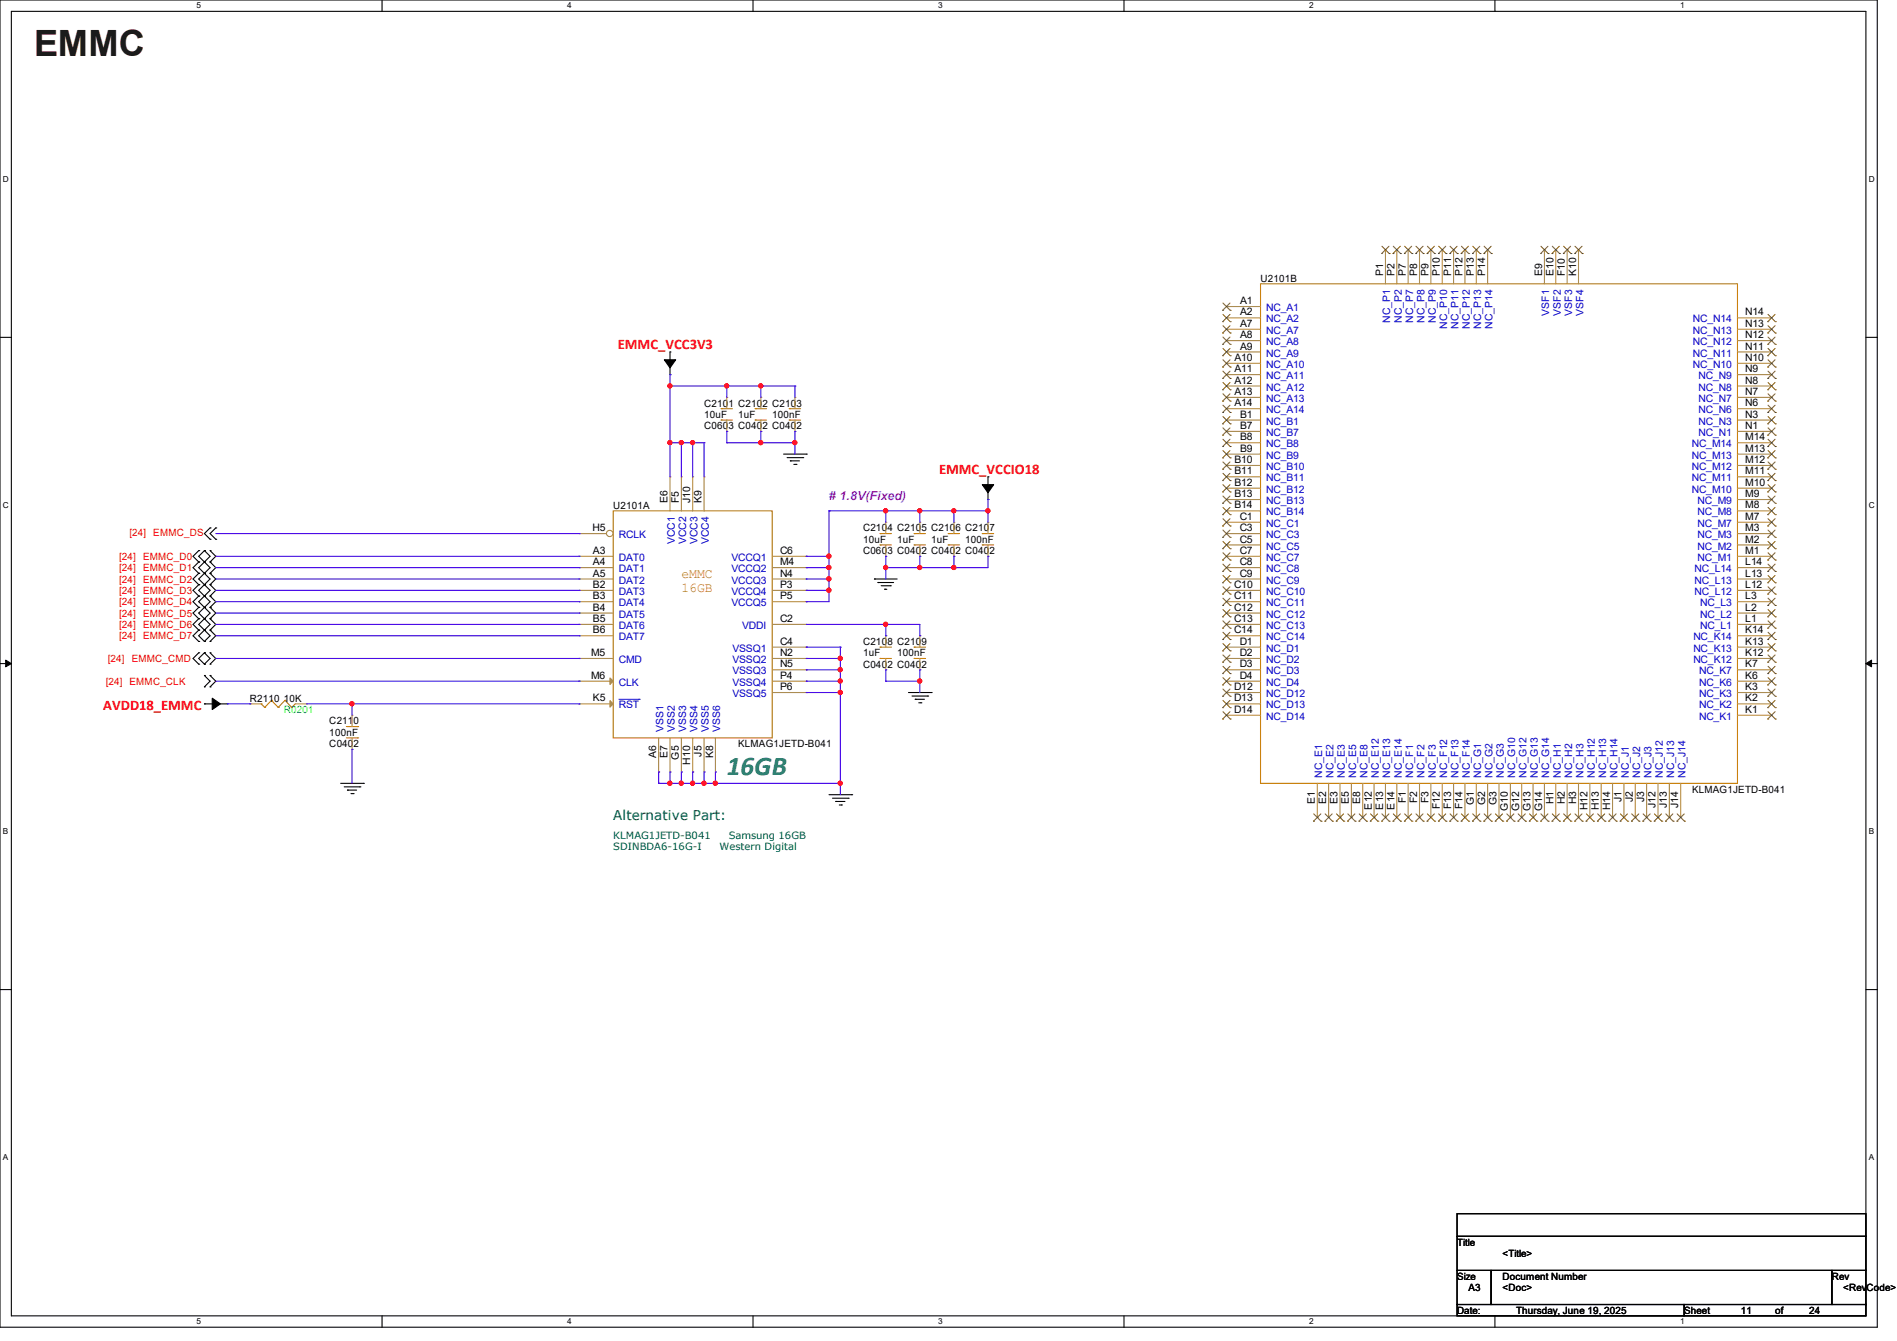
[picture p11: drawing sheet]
<svg xmlns="http://www.w3.org/2000/svg" width="297mm" height="210mm" viewBox="0 0 297 210" stroke-linecap="round" stroke-linejoin="round" font-family="sans-serif">
<path d="M0 0h293.9v207.9h-293.9zM1.8 1.8h290.3v204.3h-290.3z" fill="none" stroke="#000" stroke-width=".17"/>
<g fill="#fff">
<path d="M30.8 .2h.7v1.4h-.7z"/>
<path d="M30.8 206.2h.7v1.4h-.7z"/>
</g>
<path d="M59.8 0v1.8M59.8 206.1v1.8" fill="none" stroke="#000" stroke-width=".17"/>
<g fill="#fff">
<path d="M88.8 .2h.7v1.4h-.7z"/>
<path d="M88.8 206.2h.7v1.4h-.7z"/>
</g>
<path d="M117.9 0v1.8M117.9 206.1v1.8" fill="none" stroke="#000" stroke-width=".17"/>
<g fill="#fff">
<path d="M146.9 .2h.7v1.4h-.7z"/>
<path d="M146.9 206.2h.7v1.4h-.7z"/>
</g>
<path d="M176 0v1.8M176 206.1v1.8" fill="none" stroke="#000" stroke-width=".17"/>
<g fill="#fff">
<path d="M205 .2h.7v1.4h-.7z"/>
<path d="M205 206.2h.7v1.4h-.7z"/>
</g>
<path d="M234.1 0v1.8M234.1 206.1v1.8" fill="none" stroke="#000" stroke-width=".17"/>
<g fill="#fff">
<path d="M263.1 .2h.6v1.4h-.6z"/>
<path d="M263.1 206.2h.6v1.4h-.6z"/>
<path d="M.5 27.3h.9v1.4h-.9z"/>
<path d="M292.6 27.3h.9v1.4h-.9z"/>
<path d="M.5 78.4h.9v1.4h-.9z"/>
<path d="M292.6 78.4h.9v1.4h-.9z"/>
</g>
<path d="M0 52.8h1.8M292.1 52.8h1.8" fill="none" stroke="#000" stroke-width=".17"/>
<g fill="#fff">
<path d="M.5 129.5h.8v1.4h-.8z"/>
<path d="M292.6 129.5h.8v1.4h-.8z"/>
</g>
<path d="M0 103.9h1.8M292.1 103.9h1.8" fill="none" stroke="#000" stroke-width=".17"/>
<path d="M.9 103.4l.9 .5-.9 .5zM292.1 103.9l.9-.5v1z" fill="#000" stroke="#000" stroke-width=".16"/>
<g fill="#fff">
<path d="M.5 180.5h.8v1.4h-.8z"/>
<path d="M292.6 180.5h.8v1.4h-.8z"/>
</g>
<g fill="none" stroke="#000" stroke-width=".17">
<path d="M104.9 58.7h.1M104.9 55.1h.1M104.9 55.1v2M104.9 57.4v1.3M122.7 71.1h3.5M123.2 71.7h2.5M123.7 72.2h.1M123.7 72.2h1.5M124.3 72.7h.3M124.6 72.7h.1M125.7 71.7h.1M126.2 71.1h.1"/>
<path d="M154.7 78.2h.1M154.7 74.7h.1M154.7 74.7v1.9M154.7 77v1.2M31.1 86.2h.1M31.1 88h.1M31.1 89.8h.1M31.1 91.6h.1M31.1 93.3h.1M31.1 95.1h.1M31.1 96.9h.1M31.1 98.7h.1"/>
<path d="M31.1 86.2l-.9 .9 .9 .9M31.1 89.8l-.9 .9 .9 .9M31.1 88l-.9 .9 .9 .9M31.1 91.6l-.9 .9 .9 .8M31.1 93.3l-.9 .9 .9 .9M31.1 95.1l-.9 .9 .9 .9M31.1 96.9l-.9 .9 .9 .9M31.1 98.7l-.9 .9 .9 .9M32 86.2h.1M32 88h.1M32 89.8h.1M32 91.6h.1"/>
<path d="M32 93.3h.1M32 95.1h.1M32 96.9h.1M32 98.7h.1M32 86.2l-.9 .9 1.8 1.8-1.8 1.8 1.8 1.8-1.8 1.7 1.8 1.8-1.8 1.8 1.8 1.8-.9 .9M32 86.2l.9 .9-1.8 1.8 1.8 1.8-1.8 1.8 1.8 1.7-1.8 1.8 1.8 1.8-1.8 1.8 .9 .9M32.9 82.7h.1M32.9 84.5h.1M32.9 86.2h.1M32.9 88h.1M32.9 89.8h.1M32.9 91.6h.1"/>
<path d="M32.9 93.3h.1M32.9 95.1h.1M32.9 96.9h.1M32.9 98.7h.1M32.9 82.7l-.9 .9 .9 .9M32.9 89.8l.9 .9-.9 .9M32.9 86.2l.9 .9-.9 .9M32.9 91.6l.9 .9-.9 .8M32.9 88l.9 .9-.9 .9M32.9 93.3l.9 .9-.9 .9M32.9 95.1l.9 .9-.9 .9M32.9 98.7l.9 .9-.9 .9"/>
<path d="M32.9 96.9l.9 .9-.9 .9M33.8 82.7h.1M33.8 84.5h.1M33.8 82.7l-.9 .9 .9 .9M136.9 90.7h.1M136.9 90.7h3.6M137.5 91.2h.1M137.5 91.2h2.4M138 91.7h1.4M138.5 92.3h.1M138.5 92.3h.4M139.4 91.7h.1"/>
<path d="M31.1 100.5h.1M31.1 102.2h.1M31.1 104h.1M31.1 102.2l-.9 .9 .9 .9M32 110.2h.1M32 100.5h.1M32 102.2h.1M32 104h.1M32 107.6h.1M32 105.8h.1M32 110.2h2M32 102.2l-.9 .9 .9 .9"/>
<path d="M32 102.2l.9 .9-.9 .9M32 105.8l.9 .9-.9 .9M32.9 100.5h.1M32.9 102.2h.1M32.9 104h.1M32.9 105.8h.1M32.9 107.6h.1M32.9 102.2l.9 .9-.9 .9M32.9 105.8l.9 .9-.9 .9M34.3 110.2h1.3M35.6 110.2h.1M142.2 108.5h3.6"/>
<path d="M142.8 109h2.4M143.3 109.5h.1M143.3 109.5h1.4M143.8 110.1h.4M144.2 110.1h.1M145.2 109h.1M145.8 108.5h.1M53.3 122.7h3.6M53.9 123.2h2.4M54.4 123.7h.1M54.4 123.7h1.4M54.9 124.3h.4"/>
<path d="M55.3 124.3h.1M56.3 123.2h.1M56.9 122.7h.1M129.8 124.5h3.5M130.3 125h2.5M130.9 125.5h.1M130.9 125.5h1.4M131.4 126.1h.3M131.7 126.1h.1M132.8 125h.1M133.3 124.5h.1M0 155h1.8"/>
<path d="M292.1 155h1.8M228.1 190.1h64v3.5h-64zM228.1 193.6h64v5.4h-64zM228.1 199h5.4v5.3h-5.4zM233.5 199h53.3v5.3h-53.3zM286.8 199h5.3v5.3h-5.3zM228.1 204.3h35.6v1.8h-35.6zM263.7 204.3h28.4v1.8h-28.4z"/>
</g>
<g fill="#000" stroke="#000" stroke-width=".17">
<path d="M104 56.3h1.8l-.9 1.3z" fill-rule="evenodd"/>
<path d="M153.8 75.9h1.8l-.9 1.3z" fill-rule="evenodd"/>
<path d="M33.2 109.3l1.3 .9-1.3 .9z" fill-rule="evenodd"/>
</g>
<path d="M118.2 65.8h.1M118.2 64h.1M118.2 65.8h1.8M118.2 64h1.8M96 80h24.9v35.6h-24.9zM143.1 103.1h.1M143.1 101.3h.1M143.1 103.1h1.8M143.1 101.3h1.8" fill="none" stroke="#cc8006" stroke-width=".17"/>
<g fill="none" stroke="#a84" stroke-width=".17">
<path d="M104.9 74.7h.1M104.9 74.7v5.3M106.7 74.7h.1M106.7 74.7v5.3M108.5 74.7h.1M108.5 74.7v5.3M110.2 74.7h.1M110.2 74.7v5.3M119.1 67.6h.1M119.1 62.2h.1M119.1 62.2v1.8M119.1 65.8v1.8"/>
<path d="M90.7 99.6h.1M90.7 97.8h.1M90.7 96h.1M90.7 94.2h.1M90.7 92.5h.1M90.7 90.7h.1M90.7 88.9h.1M90.7 87.1h.1M90.7 97.8h5.3M90.7 87.1h5.3M90.7 94.2h5.3M90.7 88.9h5.3"/>
<path d="M90.7 92.5h5.3M90.7 90.7h5.3M90.7 99.6h5.3M90.7 96h5.3M120.9 97.8h5.3M120.9 87.1h5.3M120.9 94.2h5.3M120.9 88.9h5.3M120.9 92.5h5.3M120.9 90.7h5.3M126.2 97.8h.1M126.2 87.1h.1"/>
<path d="M126.2 94.2h.1M126.2 88.9h.1M126.2 92.5h.1M126.2 90.7h.1M144 99.6h.1M144 99.6v1.7M90.7 106.7h.1M90.7 103.1h.1M90.7 110.2h.1M90.7 106.7h5.3M90.7 103.1h5.3M90.7 110.2h5.3"/>
<path d="M103.1 115.6v5.3M104.9 115.6v5.3M106.7 115.6v5.3M108.5 115.6v5.3M110.2 115.6v5.3M112 115.6v5.3M120.9 106.7h5.3M120.9 103.1h5.3M120.9 104.9h5.3M120.9 108.5h5.3M120.9 101.3h5.3M126.2 103.1h.1"/>
<path d="M126.2 104.9h.1M126.2 106.7h.1M126.2 108.5h.1M126.2 101.3h.1M144 104.9h.1M144 103.1v1.8M103.1 120.9h.1M104.9 120.9h.1M106.7 120.9h.1M108.5 120.9h.1M110.2 120.9h.1M112 120.9h.1"/>
</g>
<g fill="#a84" stroke="#a84" stroke-width=".17">
<path d="M95.5 106.2l.5 .5-.5 .5z"/>
<path d="M95.5 109.7l.5 .5-.5 .5z"/>
</g>
<path d="M96.9 109.5h3.2M100.1 109.5h.1" fill="none" stroke="#00c" stroke-width=".16"/>
<circle cx="95.5" cy="83.5" r=".5" fill="#fff" stroke="#a84" stroke-width=".17"/>
<g fill="none" stroke="#a84" stroke-width=".17">
<path d="M216.9 39.1h.1M216.9 39.1v5.3M218.7 39.1h.1M218.7 39.1v5.3M220.5 39.1h.1M220.5 39.1v5.3M222.2 39.1h.1M222.2 39.1v5.3M224 39.1h.1M224 39.1v5.3M225.8 39.1h.1M225.8 39.1v5.3"/>
<path d="M227.6 39.1h.1M227.6 39.1v5.3M229.4 39.1h.1M229.4 39.1v5.3M231.1 39.1h.1M231.1 39.1v5.3M232.9 39.1h.1M232.9 39.1v5.3M241.8 39.1h.1M241.8 39.1v5.3M243.6 39.1h.1M243.6 39.1v5.3"/>
<path d="M245.4 39.1h.1M245.4 39.1v5.3M247.1 39.1h.1M247.1 39.1v5.3M192 48h.1M192 49.8h.1M192 53.3h.1M192 55.1h.1M192 56.9h.1M192 58.7h.1M192 51.6h.1M192 48h5.4"/>
<path d="M192 49.8h5.4M192 53.3h5.4M192 55.1h5.4M192 56.9h5.4M192 58.7h5.4M192 51.6h5.4M272 49.8h5.4M272 53.3h5.4M272 55.1h5.4M272 56.9h5.4M272 58.7h5.4M272 51.6h5.4"/>
<path d="M277.4 49.8h.1M277.4 51.6h.1M277.4 53.3h.1M277.4 55.1h.1M277.4 56.9h.1M277.4 58.7h.1M113.8 67.6h.1M113.8 62.2h.1M113.8 62.2v1.8M113.8 65.8v1.8M124.5 67.6h.1M124.5 62.2h.1"/>
<path d="M124.5 62.2v1.8M124.5 65.8v1.8M192 60.5h.1M192 62.2h.1M192 64h.1M192 65.8h.1M192 67.6h.1M192 69.3h.1M192 71.1h.1M192 72.9h.1M192 74.7h.1M192 76.5h.1"/>
<path d="M192 78.2h.1M192 60.5h5.4M192 62.2h5.4M192 64h5.4M192 65.8h5.4M192 67.6h5.4M192 69.3h5.4M192 71.1h5.4M192 72.9h5.4M192 74.7h5.4M192 76.5h5.4M192 78.2h5.4"/>
<path d="M272 60.5h5.4M272 62.2h5.4M272 64h5.4M272 65.8h5.4M272 67.6h5.4M272 69.3h5.4M272 71.1h5.4M272 72.9h5.4M272 74.7h5.4M272 76.5h5.4M272 78.2h5.4M277.4 60.5h.1"/>
<path d="M277.4 62.2h.1M277.4 64h.1M277.4 65.8h.1M277.4 67.6h.1M277.4 69.3h.1M277.4 71.1h.1M277.4 72.9h.1M277.4 74.7h.1M277.4 76.5h.1M277.4 78.2h.1M90.7 83.6h.1M90.7 83.6h4.3"/>
<path d="M138.7 87.1h.1M138.7 81.8h.1M138.7 99.6h.1M138.7 81.8v1.8M138.7 85.3v1.8M138.7 99.6v1.7M144 87.1h.1M144 81.8h.1M144 81.8v1.8M144 85.3v1.8M149.4 87.1h.1M149.4 81.8h.1"/>
<path d="M149.4 81.8v1.8M149.4 85.3v1.8M154.7 87.1h.1M154.7 81.8h.1M154.7 81.8v1.8M154.7 85.3v1.8M192 80h.1M192 81.8h.1M192 83.6h.1M192 87.1h.1M192 88.9h.1M192 90.7h.1"/>
<path d="M192 92.5h.1M192 94.2h.1M192 96h.1M192 97.8h.1M192 99.6h.1M192 85.3h.1M192 83.6h5.4M192 80h5.4M192 81.8h5.4M192 87.1h5.4M192 88.9h5.4M192 90.7h5.4"/>
<path d="M192 92.5h5.4M192 94.2h5.4M192 96h5.4M192 97.8h5.4M192 99.6h5.4M192 85.3h5.4M272 83.6h5.4M272 80h5.4M272 81.8h5.4M272 87.1h5.4M272 88.9h5.4M272 90.7h5.4"/>
<path d="M272 92.5h5.4M272 94.2h5.4M272 96h5.4M272 97.8h5.4M272 99.6h5.4M272 85.3h5.4M277.4 99.6h.1M277.4 97.8h.1M277.4 96h.1M277.4 94.2h.1M277.4 92.5h.1M277.4 90.7h.1"/>
<path d="M277.4 88.9h.1M277.4 87.1h.1M277.4 85.3h.1M277.4 80h.1M277.4 81.8h.1M277.4 83.6h.1M39.1 110.2h.1M39.1 110.2h1.8M46.2 110.2h1.8M48 110.2h.1M55.1 112h.1M55.1 117.3h.1"/>
<path d="M55.1 112v1.8M55.1 115.6v1.7M138.7 104.9h.1M138.7 103.1v1.8M192 101.3h.1M192 103.1h.1M192 104.9h.1M192 106.7h.1M192 108.5h.1M192 110.2h.1M192 112h.1M192 110.2h5.4"/>
<path d="M192 101.3h5.4M192 103.1h5.4M192 104.9h5.4M192 106.7h5.4M192 108.5h5.4M192 112h5.4M272 110.2h5.4M272 101.3h5.4M272 103.1h5.4M272 104.9h5.4M272 106.7h5.4M272 108.5h5.4"/>
<path d="M272 112h5.4M277.4 112h.1M277.4 110.2h.1M277.4 108.5h.1M277.4 103.1h.1M277.4 101.3h.1M277.4 106.7h.1M277.4 104.9h.1M206.2 128h.1M206.2 122.7v5.3M208 128h.1M208 122.7v5.3"/>
<path d="M209.8 128h.1M209.8 122.7v5.3M211.6 128h.1M211.6 122.7v5.3M213.4 128h.1M213.4 122.7v5.3M215.1 128h.1M215.1 122.7v5.3M216.9 128h.1M216.9 122.7v5.3M218.7 128h.1M218.7 122.7v5.3"/>
<path d="M220.5 128h.1M220.5 122.7v5.3M222.2 128h.1M222.2 122.7v5.3M224 128h.1M224 122.7v5.3M225.8 128h.1M225.8 122.7v5.3M227.6 128h.1M227.6 122.7v5.3M229.4 128h.1M229.4 122.7v5.3"/>
<path d="M231.1 128h.1M231.1 122.7v5.3M232.9 128h.1M232.9 122.7v5.3M234.7 128h.1M234.7 122.7v5.3M236.5 128h.1M236.5 122.7v5.3M238.3 128h.1M238.3 122.7v5.3M240 128h.1M240 122.7v5.3"/>
<path d="M241.8 128h.1M241.8 122.7v5.3M243.6 128h.1M243.6 122.7v5.3M245.4 128h.1M245.4 122.7v5.3M247.1 128h.1M247.1 122.7v5.3M248.9 128h.1M248.9 122.7v5.3M250.7 128h.1M250.7 122.7v5.3"/>
<path d="M252.5 128h.1M252.5 122.7v5.3M254.3 128h.1M254.3 122.7v5.3M256 128h.1M256 122.7v5.3M257.8 128h.1M257.8 122.7v5.3M259.6 128h.1M259.6 122.7v5.3M261.4 128h.1M261.4 122.7v5.3"/>
<path d="M263.1 128h.1M263.1 122.7v5.3"/>
</g>
<g fill="none" stroke="#cc8006" stroke-width=".17">
<path d="M197.4 44.4h74.6v78.3h-74.6zM112.9 65.8h.1M112.9 64h.1M112.9 65.8h1.8M112.9 64h1.8M123.6 65.8h.1M123.6 64h.1M123.6 65.8h1.7M123.6 64h1.7M137.8 85.3h.1M137.8 83.6h.1M137.8 85.3h1.8"/>
<path d="M137.8 83.6h1.8M143.1 85.3h.1M143.1 83.6h.1M143.1 85.3h1.8M143.1 83.6h1.8M148.5 85.3h.1M148.5 83.6h.1M148.5 85.3h1.7M148.5 83.6h1.7M153.8 85.3h.1M153.8 83.6h.1M153.8 85.3h1.8"/>
<path d="M153.8 83.6h1.8M40.9 110.2h.1M40.9 110.2l.5 .6M41.4 110.8h.1M42.5 109.7h.1M42.5 109.7l1.1 1.1M42.5 109.7l-1.1 1.1M43.6 110.8h.1M44.6 109.7h.1M44.6 109.7l1.1 1.1M44.6 109.7l-1 1.1M45.7 110.8h.1"/>
<path d="M46.2 110.2l-.5 .6M54.2 113.8h1.8M54.2 115.6h1.8M56 113.8h.1M56 115.6h.1M137.8 103.1h.1M137.8 101.3h.1M137.8 103.1h1.8M137.8 101.3h1.8"/>
</g>
<g fill="none" stroke="#804000" stroke-width=".16">
<path d="M216.3 39.7h.1M216.4 38.6l1.1 1.1M217.5 38.6l-1.2 1.1M217.5 39.7h.1M218.1 39.7h.1M218.1 38.6l1.2 1.1M219.2 38.6l-1.1 1.1M219.3 39.7h.1M219.9 39.7h.1M219.9 38.6l1.2 1.1M221 38.6l-1.1 1.1M221.1 39.7h.1"/>
<path d="M221.7 39.7h.1M221.7 38.6l1.1 1.1M222.8 38.6l-1.1 1.1M222.8 39.7h.1M223.4 39.7h.1M223.5 38.6l1.1 1.1M224.6 38.6l-1.2 1.1M224.6 39.7h.1M225.2 39.7h.1M225.3 38.6l1.1 1.1M226.4 38.6l-1.2 1.1M226.4 39.7h.1"/>
<path d="M227 39.7h.1M227 38.6l1.2 1.1M228.1 38.6l-1.1 1.1M228.2 39.7h.1M228.8 39.7h.1M228.8 38.6l1.2 1.1M229.9 38.6l-1.1 1.1M230 39.7h.1M230.5 39.7h.1M230.6 38.6l1.1 1.1M231.7 38.6l-1.2 1.1M231.7 39.7h.1"/>
<path d="M232.3 39.7h.1M232.4 38.6l1.1 1.1M233.5 38.6l-1.2 1.1M233.5 39.7h.1M241.2 39.7h.1M241.3 38.6l1.1 1.1M242.4 38.6l-1.2 1.1M242.4 39.7h.1M243 39.7h.1M243 38.6l1.2 1.1M244.1 38.6l-1.1 1.1M244.2 39.7h.1"/>
<path d="M244.8 39.7h.1M244.8 38.6l1.2 1.1M245.9 38.6l-1.1 1.1M246 39.7h.1M246.5 39.7h.1M246.6 38.6l1.1 1.1M247.7 38.6l-1.2 1.1M247.7 39.7h.1M191.4 48.6h.1M191.4 50.4h.1M191.4 53.9h.1M191.4 55.7h.1"/>
<path d="M191.4 57.5h.1M191.4 59.3h.1M191.4 52.2h.1M191.5 47.5l1.1 1.1M191.5 49.2l1.1 1.2M191.5 52.8l1.1 1.1M191.5 54.6l1.1 1.1M191.5 56.3l1.1 1.2M191.5 58.1l1.1 1.2M191.5 59.9l1.1 1.1M191.5 51l1.1 1.2M192.6 47.5l-1.2 1.1"/>
<path d="M192.6 49.2l-1.2 1.2M192.6 52.8l-1.2 1.1M192.6 54.6l-1.2 1.1M192.6 56.3l-1.2 1.2M192.6 58.1l-1.2 1.2M192.6 59.9l-1.2 1.1M192.6 51l-1.2 1.2M192.6 48.6h.1M192.6 50.4h.1M192.6 53.9h.1M192.6 55.7h.1M192.6 57.5h.1"/>
<path d="M192.6 59.3h.1M192.6 52.2h.1M276.8 50.4h.1M276.8 52.2h.1M276.8 53.9h.1M276.8 55.7h.1M276.8 57.5h.1M276.8 59.3h.1M276.8 49.2l1.2 1.2M276.8 51l1.2 1.2M276.8 52.8l1.2 1.1M276.8 54.6l1.2 1.1"/>
<path d="M276.8 56.3l1.2 1.2M276.8 58.1l1.2 1.2M276.8 59.9l1.2 1.1M277.9 56.3l-1.1 1.2M277.9 58.1l-1.1 1.2M277.9 49.2l-1.1 1.2M277.9 51l-1.1 1.2M277.9 52.8l-1.1 1.1M277.9 54.6l-1.1 1.1M277.9 59.9l-1.1 1.1M278 50.4h.1M278 52.2h.1"/>
<path d="M278 53.9h.1M278 55.7h.1M278 57.5h.1M278 59.3h.1M191.4 61h.1M191.4 62.8h.1M191.4 64.6h.1M191.4 66.4h.1M191.4 68.2h.1M191.4 69.9h.1M191.4 71.7h.1M191.4 73.5h.1"/>
<path d="M191.4 75.3h.1M191.4 77h.1M191.4 78.8h.1M191.5 61.7l1.1 1.1M191.5 63.5l1.1 1.1M191.5 65.2l1.1 1.2M191.5 67l1.1 1.2M191.5 68.8l1.1 1.1M191.5 70.6l1.1 1.1M191.5 72.3l1.1 1.2M191.5 74.1l1.1 1.2M191.5 75.9l1.1 1.1"/>
<path d="M191.5 77.7l1.1 1.1M191.5 79.5l1.1 1.1M192.6 61.7l-1.2 1.1M192.6 63.5l-1.2 1.1M192.6 65.2l-1.2 1.2M192.6 67l-1.2 1.2M192.6 68.8l-1.2 1.1M192.6 70.6l-1.2 1.1M192.6 72.3l-1.2 1.2M192.6 74.1l-1.2 1.2M192.6 75.9l-1.2 1.1M192.6 77.7l-1.2 1.1"/>
<path d="M192.6 79.5l-1.2 1.1M192.6 61h.1M192.6 62.8h.1M192.6 64.6h.1M192.6 66.4h.1M192.6 68.2h.1M192.6 69.9h.1M192.6 71.7h.1M192.6 73.5h.1M192.6 75.3h.1M192.6 77h.1M192.6 78.8h.1"/>
<path d="M276.8 61h.1M276.8 62.8h.1M276.8 64.6h.1M276.8 66.4h.1M276.8 68.2h.1M276.8 69.9h.1M276.8 71.7h.1M276.8 73.5h.1M276.8 75.3h.1M276.8 77h.1M276.8 78.8h.1M276.8 61.7l1.2 1.1"/>
<path d="M276.8 63.5l1.2 1.1M276.8 65.2l1.2 1.2M276.8 67l1.2 1.2M276.8 68.8l1.2 1.1M276.8 70.6l1.2 1.1M276.8 72.3l1.2 1.2M276.8 74.1l1.2 1.2M276.8 75.9l1.2 1.1M276.8 77.7l1.2 1.1M276.8 79.5l1.2 1.1M277.9 67l-1.1 1.2M277.9 68.8l-1.1 1.1"/>
<path d="M277.9 70.6l-1.1 1.1M277.9 72.3l-1.1 1.2M277.9 74.1l-1.1 1.2M277.9 61.7l-1.1 1.1M277.9 63.5l-1.1 1.1M277.9 65.2l-1.1 1.2M277.9 75.9l-1.1 1.1M277.9 77.7l-1.1 1.1M277.9 79.5l-1.1 1.1M278 61h.1M278 62.8h.1M278 64.6h.1"/>
<path d="M278 66.4h.1M278 68.2h.1M278 69.9h.1M278 71.7h.1M278 73.5h.1M278 75.3h.1M278 77h.1M278 78.8h.1M191.4 80.6h.1M191.4 82.4h.1M191.4 84.2h.1M191.4 87.7h.1"/>
<path d="M191.4 89.5h.1M191.4 91.3h.1M191.4 93h.1M191.4 94.8h.1M191.4 96.6h.1M191.4 98.4h.1M191.4 85.9h.1M191.5 81.2l1.1 1.2M191.5 83l1.1 1.2M191.5 86.6l1.1 1.1M191.5 88.3l1.1 1.2M191.5 90.1l1.1 1.2"/>
<path d="M191.5 91.9l1.1 1.1M191.5 93.7l1.1 1.1M191.5 95.5l1.1 1.1M191.5 97.2l1.1 1.2M191.5 99l1.1 1.2M191.5 84.8l1.1 1.1M192.6 81.2l-1.2 1.2M192.6 83l-1.2 1.2M192.6 86.6l-1.2 1.1M192.6 88.3l-1.2 1.2M192.6 90.1l-1.2 1.2M192.6 91.9l-1.2 1.1"/>
<path d="M192.6 93.7l-1.2 1.1M192.6 95.5l-1.2 1.1M192.6 97.2l-1.2 1.2M192.6 99l-1.2 1.2M192.6 84.8l-1.2 1.1M192.6 80.6h.1M192.6 82.4h.1M192.6 84.2h.1M192.6 87.7h.1M192.6 89.5h.1M192.6 91.3h.1M192.6 93h.1"/>
<path d="M192.6 94.8h.1M192.6 96.6h.1M192.6 98.4h.1M192.6 85.9h.1M276.8 98.4h.1M276.8 96.6h.1M276.8 94.8h.1M276.8 93h.1M276.8 91.3h.1M276.8 89.5h.1M276.8 87.7h.1M276.8 85.9h.1"/>
<path d="M276.8 80.6h.1M276.8 82.4h.1M276.8 84.2h.1M276.8 99l1.2 1.2M276.8 97.2l1.2 1.2M276.8 95.5l1.2 1.1M276.8 93.7l1.2 1.1M276.8 91.9l1.2 1.1M276.8 90.1l1.2 1.2M276.8 88.3l1.2 1.2M276.8 86.6l1.2 1.1M276.8 84.8l1.2 1.1"/>
<path d="M276.8 81.2l1.2 1.2M276.8 83l1.2 1.2M277.9 81.2l-1.1 1.2M277.9 83l-1.1 1.2M277.9 88.3l-1.1 1.2M277.9 90.1l-1.1 1.2M277.9 95.5l-1.1 1.1M277.9 97.2l-1.1 1.2M277.9 99l-1.1 1.2M277.9 93.7l-1.1 1.1M277.9 91.9l-1.1 1.1M277.9 86.6l-1.1 1.1"/>
<path d="M277.9 84.8l-1.1 1.1M278 98.4h.1M278 96.6h.1M278 94.8h.1M278 93h.1M278 91.3h.1M278 89.5h.1M278 87.7h.1M278 85.9h.1M278 80.6h.1M278 82.4h.1M278 84.2h.1"/>
<path d="M191.4 100.2h.1M191.4 101.9h.1M191.4 103.7h.1M191.4 105.5h.1M191.4 107.3h.1M191.4 109.1h.1M191.4 110.8h.1M191.4 112.6h.1M191.5 100.8l1.1 1.1M191.5 102.6l1.1 1.1M191.5 104.4l1.1 1.1M191.5 106.1l1.1 1.2"/>
<path d="M191.5 107.9l1.1 1.2M191.5 109.7l1.1 1.1M191.5 111.5l1.1 1.1M192.6 100.8l-1.2 1.1M192.6 102.6l-1.2 1.1M192.6 104.4l-1.2 1.1M192.6 106.1l-1.2 1.2M192.6 107.9l-1.2 1.2M192.6 109.7l-1.2 1.1M192.6 111.5l-1.2 1.1M192.6 100.2h.1M192.6 101.9h.1"/>
<path d="M192.6 103.7h.1M192.6 105.5h.1M192.6 107.3h.1M192.6 109.1h.1M192.6 110.8h.1M192.6 112.6h.1M276.8 112.6h.1M276.8 110.8h.1M276.8 109.1h.1M276.8 103.7h.1M276.8 101.9h.1M276.8 100.2h.1"/>
<path d="M276.8 107.3h.1M276.8 105.5h.1M276.8 111.5l1.2 1.1M276.8 109.7l1.2 1.1M276.8 107.9l1.2 1.2M276.8 102.6l1.2 1.1M276.8 100.8l1.2 1.1M276.8 106.1l1.2 1.2M276.8 104.4l1.2 1.1M277.9 100.8l-1.1 1.1M277.9 102.6l-1.1 1.1M277.9 104.4l-1.1 1.1"/>
<path d="M277.9 106.1l-1.1 1.2M277.9 109.7l-1.1 1.1M277.9 111.5l-1.1 1.1M277.9 107.9l-1.1 1.2M278 112.6h.1M278 110.8h.1M278 109.1h.1M278 103.7h.1M278 101.9h.1M278 100.2h.1M278 107.3h.1M278 105.5h.1"/>
<path d="M205.7 128.6h.1M205.7 127.5l1.1 1.1M206.8 127.5l-1.1 1.1M206.8 128.6h.1M207.4 128.6h.1M207.5 127.5l1.1 1.1M208.6 127.5l-1.2 1.1M208.6 128.6h.1M209.2 128.6h.1M209.3 127.5l1.1 1.1M210.4 127.5l-1.2 1.1M210.4 128.6h.1"/>
<path d="M211 128.6h.1M211 127.5l1.2 1.1M212.1 127.5l-1.1 1.1M212.2 128.6h.1M212.8 128.6h.1M212.8 127.5l1.2 1.1M213.9 127.5l-1.1 1.1M214 128.6h.1M214.5 128.6h.1M214.6 127.5l1.1 1.1M215.7 127.5l-1.2 1.1M215.7 128.6h.1"/>
<path d="M216.3 128.6h.1M216.4 127.5l1.1 1.1M217.5 127.5l-1.2 1.1M217.5 128.6h.1M218.1 128.6h.1M218.1 127.5l1.2 1.1M219.2 127.5l-1.1 1.1M219.3 128.6h.1M219.9 128.6h.1M219.9 127.5l1.2 1.1M221 127.5l-1.1 1.1M221.1 128.6h.1"/>
<path d="M221.7 128.6h.1M221.7 127.5l1.1 1.1M222.8 127.5l-1.1 1.1M222.8 128.6h.1M223.4 128.6h.1M223.5 127.5l1.1 1.1M224.6 127.5l-1.2 1.1M224.6 128.6h.1M225.2 128.6h.1M225.3 127.5l1.1 1.1M226.4 127.5l-1.2 1.1M226.4 128.6h.1"/>
<path d="M227 128.6h.1M227 127.5l1.2 1.1M228.1 127.5l-1.1 1.1M228.2 128.6h.1M228.8 128.6h.1M228.8 127.5l1.2 1.1M229.9 127.5l-1.1 1.1M230 128.6h.1M230.5 128.6h.1M230.6 127.5l1.1 1.1M231.7 127.5l-1.2 1.1M231.7 128.6h.1"/>
<path d="M232.3 128.6h.1M232.4 127.5l1.1 1.1M233.5 127.5l-1.2 1.1M233.5 128.6h.1M234.1 128.6h.1M234.1 127.5l1.2 1.1M235.2 127.5l-1.1 1.1M235.3 128.6h.1M235.9 128.6h.1M235.9 127.5l1.2 1.1M237 127.5l-1.1 1.1M237.1 128.6h.1"/>
<path d="M237.7 128.6h.1M237.7 127.5l1.1 1.1M238.8 127.5l-1.1 1.1M238.8 128.6h.1M239.4 128.6h.1M239.5 127.5l1.1 1.1M240.6 127.5l-1.2 1.1M240.6 128.6h.1M241.2 128.6h.1M241.3 127.5l1.1 1.1M242.4 127.5l-1.2 1.1M242.4 128.6h.1"/>
<path d="M243 128.6h.1M243 127.5l1.2 1.1M244.1 127.5l-1.1 1.1M244.2 128.6h.1M244.8 128.6h.1M244.8 127.5l1.2 1.1M245.9 127.5l-1.1 1.1M246 128.6h.1M246.5 128.6h.1M246.6 127.5l1.1 1.1M247.7 127.5l-1.2 1.1M247.7 128.6h.1"/>
<path d="M248.3 128.6h.1M248.4 127.5l1.1 1.1M249.5 127.5l-1.2 1.1M249.5 128.6h.1M250.1 128.6h.1M250.1 127.5l1.2 1.1M251.2 127.5l-1.1 1.1M251.3 128.6h.1M251.9 128.6h.1M251.9 127.5l1.2 1.1M253 127.5l-1.1 1.1M253.1 128.6h.1"/>
<path d="M253.7 128.6h.1M253.7 127.5l1.1 1.1M254.8 127.5l-1.1 1.1M254.8 128.6h.1M255.4 128.6h.1M255.5 127.5l1.1 1.1M256.6 127.5l-1.2 1.1M256.6 128.6h.1M257.2 128.6h.1M257.3 127.5l1.1 1.1M258.4 127.5l-1.2 1.1M258.4 128.6h.1"/>
<path d="M259 128.6h.1M259 127.5l1.2 1.1M260.1 127.5l-1.1 1.1M260.2 128.6h.1M260.8 128.6h.1M260.8 127.5l1.2 1.1M261.9 127.5l-1.1 1.1M262 128.6h.1M262.6 128.6h.1M262.6 127.5l1.1 1.1M263.7 127.5l-1.1 1.1M263.7 128.6h.1"/>
</g>
<g fill="none" stroke="#4200ff" stroke-width=".17">
<path d="M104.9 58.7h.1M104.9 58.7v16M104.9 60.5h.1M104.9 69.3h.1M104.9 60.5h19.6M104.9 69.3h5.3M106.7 69.3h.1M106.7 69.3v5.4M108.5 69.3h.1M108.5 69.3v5.4M110.2 69.3h.1M110.2 69.3v5.4"/>
<path d="M113.8 60.5h.1M113.8 67.6h.1M113.8 69.3h.1M113.8 60.5v1.7M113.8 67.6v1.7M113.8 69.3h10.7M119.1 60.5h.1M119.1 67.6h.1M119.1 69.3h.1M119.1 60.5v1.7M119.1 67.6v1.7M124.5 60.5h.1"/>
<path d="M124.5 67.6h.1M124.5 69.3h.1M124.5 60.5v1.7M124.5 67.6v3.5M154.7 78.2h.1M154.7 78.2v3.6M33.8 83.6h56.9M33.8 87.1h56.9M33.8 88.9h56.9M33.8 90.7h56.9M33.8 92.5h56.9M33.8 94.2h56.9"/>
<path d="M33.8 96h56.9M33.8 97.8h56.9M33.8 99.6h56.9M90.7 83.6h.1M90.7 87.1h.1M90.7 88.9h.1M90.7 90.7h.1M90.7 92.5h.1M90.7 94.2h.1M90.7 96h.1M90.7 97.8h.1M90.7 99.6h.1"/>
<path d="M126.2 87.1h.1M126.2 88.9h.1M126.2 90.7h.1M126.2 92.5h.1M126.2 94.2h.1M126.2 97.8h17.8v1.8M126.2 87.1h3.6M126.2 88.9h3.6M126.2 90.7h3.6M126.2 92.5h3.6M129.8 80h.1M129.8 87.1h.1"/>
<path d="M129.8 88.9h.1M129.8 90.7h.1M129.8 92.5h.1M129.8 80h24.9M129.8 80v14.2h-3.6M138.7 80h.1M138.7 87.1h.1M138.7 88.9h.1M138.7 97.8h.1M138.7 99.6h.1M138.7 80v1.8M138.7 87.1v3.6"/>
<path d="M138.7 97.8v1.8M144 80h.1M144 87.1h.1M144 88.9h.1M144 99.6h.1M144 80v1.8M144 87.1v1.8M149.4 80h.1M149.4 87.1h.1M149.4 88.9h.1M149.4 80v1.8M149.4 87.1v1.8"/>
<path d="M154.7 80h.1M154.7 87.1h.1M154.7 87.1v1.8h-16M33.8 103.1h56.9M33.8 106.7h56.9M35.6 110.2h3.5M39.1 110.2h.1M48 110.2h42.7M55.1 110.2h.1M55.1 117.3h.1M55.1 110.2v1.8M55.1 117.3v5.4"/>
<path d="M90.7 103.1h.1M90.7 106.7h.1M90.7 110.2h.1M126.2 101.3h.1M126.2 103.1h.1M126.2 104.9h.1M126.2 106.7h.1M126.2 108.5h.1M126.2 101.3h5.4M126.2 103.1h5.4M126.2 104.9h5.4M126.2 106.7h5.4"/>
<path d="M126.2 108.5h5.4M131.6 101.3h.1M131.6 103.1h.1M131.6 104.9h.1M131.6 106.7h.1M131.6 108.5h.1M131.6 101.3v23.2M138.7 104.9h.1M138.7 106.7h.1M138.7 104.9v1.8M138.7 106.7h5.3M144 104.9h.1"/>
<path d="M144 106.7h.1M144 104.9v3.6M103.1 120.9h.1M103.1 122.7h.1M103.1 120.9v1.8M103.1 122.7h28.5M104.9 120.9h.1M104.9 122.7h.1M104.9 120.9v1.8M106.7 120.9h.1M106.7 122.7h.1M106.7 120.9v1.8"/>
<path d="M108.5 120.9h.1M108.5 122.7h.1M108.5 120.9v1.8M110.2 120.9h.1M110.2 122.7h.1M110.2 120.9v1.8M112 120.9h.1M112 122.7h.1M112 120.9v1.8M131.6 122.7h.1"/>
</g>
<g fill="#f00" stroke="#f00" stroke-width=".17">
<circle cx="104.9" cy="69.3" r=".32"/>
<circle cx="113.8" cy="60.4" r=".32"/>
<circle cx="104.9" cy="60.4" r=".32"/>
<circle cx="119.1" cy="60.4" r=".32"/>
<circle cx="124.4" cy="69.3" r=".32"/>
<circle cx="106.7" cy="69.3" r=".32"/>
<circle cx="108.4" cy="69.3" r=".32"/>
<circle cx="119.1" cy="69.3" r=".32"/>
<circle cx="154.7" cy="80" r=".32"/>
<circle cx="138.7" cy="80" r=".32"/>
<circle cx="149.3" cy="80" r=".32"/>
<circle cx="144" cy="80" r=".32"/>
<circle cx="129.8" cy="87.1" r=".32"/>
<circle cx="129.8" cy="90.7" r=".32"/>
<circle cx="129.8" cy="88.9" r=".32"/>
<circle cx="138.7" cy="88.9" r=".32"/>
<circle cx="149.3" cy="88.9" r=".32"/>
<circle cx="144" cy="88.9" r=".32"/>
<circle cx="129.8" cy="92.4" r=".32"/>
<circle cx="138.7" cy="97.8" r=".32"/>
<circle cx="131.6" cy="103.1" r=".32"/>
<circle cx="131.6" cy="106.7" r=".32"/>
<circle cx="131.6" cy="104.9" r=".32"/>
<circle cx="144" cy="106.7" r=".32"/>
<circle cx="131.6" cy="108.4" r=".32"/>
<circle cx="55.1" cy="110.2" r=".32"/>
<circle cx="104.9" cy="122.7" r=".32"/>
<circle cx="106.7" cy="122.7" r=".32"/>
<circle cx="108.4" cy="122.7" r=".32"/>
<circle cx="112" cy="122.7" r=".32"/>
<circle cx="110.2" cy="122.7" r=".32"/>
<circle cx="131.6" cy="122.7" r=".32"/>
</g>
<text font-size="5.7" fill="#400000" x="5.3" y="8.8">EMMC</text>
<text font-size="4.2" fill="#008080" x="113.8" y="121.4">16GB</text>
<g font-size="2.3" fill="#f00">
<text x="96.7" y="54.6">EMMC_VCC3V3</text>
<text x="147" y="74.2">EMMC_VCCIO18</text>
<text x="16.2" y="111.2">AVDD18_EMMC</text>
</g>
<g font-size="2.1" fill="#cc8006">
<text x="106.7" y="90.6">eMMC</text>
<text x="106.7" y="92.7">16GB</text>
</g>
<text font-size="2.1" fill="#008000" x="96" y="128.4">Alternative Part:</text>
<text font-size="1.9" fill="#f0f" x="129.8" y="78.2"># 1.8V(Fixed)</text>
<g font-size="1.6">
<text x="194.2" y="47.6">A1</text>
<text x="197.4" y="44.1">U2101B</text>
<text x="216.5" y="43.2" transform="rotate(-90 216.5 43.2)">P1</text>
<text x="218.3" y="43.2" transform="rotate(-90 218.3 43.2)">P2</text>
<text x="220.1" y="43.2" transform="rotate(-90 220.1 43.2)">P7</text>
<text x="221.9" y="43.2" transform="rotate(-90 221.9 43.2)">P8</text>
<text x="223.7" y="43.2" transform="rotate(-90 223.7 43.2)">P9</text>
<text x="225.4" y="43.2" transform="rotate(-90 225.4 43.2)">P10</text>
<text x="227.2" y="43.2" transform="rotate(-90 227.2 43.2)">P11</text>
<text x="229" y="43.2" transform="rotate(-90 229 43.2)">P12</text>
<text x="230.8" y="43.2" transform="rotate(-90 230.8 43.2)">P13</text>
<text x="232.5" y="43.2" transform="rotate(-90 232.5 43.2)">P14</text>
<text x="241.4" y="43.2" transform="rotate(-90 241.4 43.2)">E9</text>
<text x="243.2" y="43.2" transform="rotate(-90 243.2 43.2)">E10</text>
<text x="245" y="43.2" transform="rotate(-90 245 43.2)">F10</text>
<text x="246.8" y="43.2" transform="rotate(-90 246.8 43.2)">K10</text>
<text x="194.2" y="49.4">A2</text>
<text x="194.2" y="53">A8</text>
<text x="194.2" y="51.2">A7</text>
<text x="273.3" y="49.4">N14</text>
<text x="273.3" y="51.2">N13</text>
<text x="273.3" y="53">N12</text>
<text x="193.3" y="56.5">A10</text>
<text x="193.3" y="58.3">A11</text>
<text x="194.2" y="54.7">A9</text>
<text x="273.3" y="54.7">N11</text>
<text x="273.3" y="56.5">N10</text>
<text x="273.3" y="58.3">N9</text>
<text x="110.2" y="63.7">C2101 C2102 C2103</text>
<text x="110.2" y="65.4">10uF</text>
<text x="115.6" y="65.4">1uF</text>
<text x="120.9" y="65.4">100nF</text>
<text x="193.3" y="60.1">A12</text>
<text x="193.3" y="61.8">A13</text>
<text x="193.3" y="63.6">A14</text>
<text x="194.2" y="65.4">B1</text>
<text x="273.3" y="60.1">N8</text>
<text x="273.3" y="61.8">N7</text>
<text x="273.3" y="63.6">N6</text>
<text x="273.3" y="65.4">N3</text>
<text x="110.2" y="67.2">C0603 C0402 C0402</text>
<text x="194.2" y="67.2">B7</text>
<text x="194.2" y="69">B8</text>
<text x="194.2" y="70.7">B9</text>
<text x="273.3" y="67.2">N1</text>
<text x="273.3" y="69">M14</text>
<text x="273.3" y="70.7">M13</text>
<text x="193.3" y="72.5">B10</text>
<text x="193.3" y="74.3">B11</text>
<text x="193.3" y="76.1">B12</text>
<text x="193.3" y="77.9">B13</text>
<text x="273.3" y="72.5">M12</text>
<text x="273.3" y="74.3">M11</text>
<text x="273.3" y="76.1">M10</text>
<text x="273.3" y="77.9">M9</text>
<text x="92.8" y="83.2">H5</text>
<text x="96" y="79.7">U2101A</text>
<text x="104.5" y="78.8" transform="rotate(-90 104.5 78.8)">E6</text>
<text x="106.3" y="78.8" transform="rotate(-90 106.3 78.8)">F5</text>
<text x="108.1" y="78.8" transform="rotate(-90 108.1 78.8)">J10</text>
<text x="109.9" y="78.8" transform="rotate(-90 109.9 78.8)">K9</text>
<text x="135.1" y="83.2">C2104 C2105 C2106 C2107</text>
<text x="193.3" y="79.6">B14</text>
<text x="194.1" y="81.4">C1</text>
<text x="194.1" y="83.2">C3</text>
<text x="273.3" y="79.6">M8</text>
<text x="273.3" y="81.4">M7</text>
<text x="273.3" y="83.2">M3</text>
<text x="92.8" y="88.5">A4</text>
<text x="92.8" y="86.7">A3</text>
<text x="122.1" y="86.7">C6</text>
<text x="122.1" y="88.5">M4</text>
<text x="135.1" y="85">10uF</text>
<text x="135.1" y="86.8">C0603 C0402 C0402 C0402</text>
<text x="140.5" y="85">1uF</text>
<text x="145.8" y="85">1uF</text>
<text x="151.1" y="85">100nF</text>
<text x="194.1" y="86.7">C7</text>
<text x="194.1" y="88.5">C8</text>
<text x="194.1" y="85">C5</text>
<text x="273.3" y="88.5">L14</text>
<text x="273.3" y="86.7">M1</text>
<text x="273.3" y="85">M2</text>
<text x="92.8" y="95.6">B4</text>
<text x="92.8" y="93.9">B3</text>
<text x="92.8" y="92.1">B2</text>
<text x="92.8" y="90.3">A5</text>
<text x="122.1" y="93.9">P5</text>
<text x="122.1" y="92.1">P3</text>
<text x="122.1" y="90.3">N4</text>
<text x="193.2" y="92.1">C10</text>
<text x="193.2" y="93.9">C11</text>
<text x="193.2" y="95.6">C12</text>
<text x="194.1" y="90.3">C9</text>
<text x="273.3" y="95.6">L2</text>
<text x="273.3" y="93.9">L3</text>
<text x="273.3" y="92.1">L12</text>
<text x="273.3" y="90.3">L13</text>
<text x="92.8" y="99.2">B6</text>
<text x="92.8" y="97.4">B5</text>
<text x="122.1" y="97.4">C2</text>
<text x="122.1" y="101">C4</text>
<text x="135.1" y="101">C2108 C2109</text>
<text x="193.2" y="97.4">C13</text>
<text x="193.2" y="99.2">C14</text>
<text x="194.1" y="101">D1</text>
<text x="273.3" y="101">K13</text>
<text x="273.3" y="99.2">K14</text>
<text x="273.3" y="97.4">L1</text>
<text x="92.6" y="106.3">M6</text>
<text x="92.6" y="102.7">M5</text>
<text x="122.1" y="102.7">N2</text>
<text x="122.1" y="104.5">N5</text>
<text x="122.1" y="106.3">P4</text>
<text x="135.1" y="102.8">1uF</text>
<text x="135.1" y="104.6">C0402 C0402</text>
<text x="140.5" y="102.8">100nF</text>
<text x="194.1" y="102.7">D2</text>
<text x="194.1" y="104.5">D3</text>
<text x="194.1" y="106.3">D4</text>
<text x="273.3" y="102.7">K12</text>
<text x="273.3" y="106.3">K6</text>
<text x="273.3" y="104.5">K7</text>
<text x="39.1" y="109.9">R2110 10K</text>
<text x="51.6" y="113.5">C2110</text>
<text x="92.8" y="109.9">K5</text>
<text x="122.1" y="108.1">P6</text>
<text x="193.2" y="108.1">D12</text>
<text x="193.2" y="109.9">D13</text>
<text x="193.2" y="111.6">D14</text>
<text x="273.3" y="111.6">K1</text>
<text x="273.3" y="109.9">K2</text>
<text x="273.3" y="108.1">K3</text>
<text x="51.6" y="115.2">100nF</text>
<text x="51.6" y="117">C0402</text>
<text x="102.7" y="118.8" transform="rotate(-90 102.7 118.8)">A6</text>
<text x="104.5" y="118.8" transform="rotate(-90 104.5 118.8)">E7</text>
<text x="106.3" y="119" transform="rotate(-90 106.3 119)">G5</text>
<text x="108.1" y="119.8" transform="rotate(-90 108.1 119.8)">H10</text>
<text x="109.9" y="118.5" transform="rotate(-90 109.9 118.5)">J5</text>
<text x="111.6" y="118.8" transform="rotate(-90 111.6 118.8)">K8</text>
<text x="115.6" y="117">KLMAG1JETD-B041</text>
<text x="205.9" y="125.9" transform="rotate(-90 205.9 125.9)">E1</text>
<text x="207.6" y="125.9" transform="rotate(-90 207.6 125.9)">E2</text>
<text x="209.4" y="125.9" transform="rotate(-90 209.4 125.9)">E3</text>
<text x="211.2" y="125.9" transform="rotate(-90 211.2 125.9)">E5</text>
<text x="213" y="125.9" transform="rotate(-90 213 125.9)">E8</text>
<text x="220.1" y="125.8" transform="rotate(-90 220.1 125.8)">F1</text>
<text x="221.9" y="125.8" transform="rotate(-90 221.9 125.8)">F2</text>
<text x="223.7" y="125.8" transform="rotate(-90 223.7 125.8)">F3</text>
<text x="243.2" y="126" transform="rotate(-90 243.2 126)">H1</text>
<text x="245" y="126" transform="rotate(-90 245 126)">H2</text>
<text x="246.8" y="126" transform="rotate(-90 246.8 126)">H3</text>
<text x="253.9" y="125.6" transform="rotate(-90 253.9 125.6)">J1</text>
<text x="255.7" y="125.6" transform="rotate(-90 255.7 125.6)">J2</text>
<text x="257.4" y="125.6" transform="rotate(-90 257.4 125.6)">J3</text>
<text x="264.9" y="124.1">KLMAG1JETD-B041</text>
<text x="214.8" y="126.8" transform="rotate(-90 214.8 126.8)">E12</text>
<text x="216.5" y="126.8" transform="rotate(-90 216.5 126.8)">E13</text>
<text x="218.3" y="126.8" transform="rotate(-90 218.3 126.8)">E14</text>
<text x="225.4" y="126.7" transform="rotate(-90 225.4 126.7)">F12</text>
<text x="227.2" y="126.7" transform="rotate(-90 227.2 126.7)">F13</text>
<text x="229" y="126.7" transform="rotate(-90 229 126.7)">F14</text>
<text x="230.8" y="126.1" transform="rotate(-90 230.8 126.1)">G1</text>
<text x="232.5" y="126.1" transform="rotate(-90 232.5 126.1)">G2</text>
<text x="234.3" y="126.1" transform="rotate(-90 234.3 126.1)">G3</text>
<text x="236.1" y="127" transform="rotate(-90 236.1 127)">G10</text>
<text x="237.9" y="127" transform="rotate(-90 237.9 127)">G12</text>
<text x="239.7" y="127" transform="rotate(-90 239.7 127)">G13</text>
<text x="241.4" y="127" transform="rotate(-90 241.4 127)">G14</text>
<text x="248.5" y="126.9" transform="rotate(-90 248.5 126.9)">H12</text>
<text x="250.3" y="126.9" transform="rotate(-90 250.3 126.9)">H13</text>
<text x="252.1" y="126.9" transform="rotate(-90 252.1 126.9)">H14</text>
<text x="259.2" y="126.5" transform="rotate(-90 259.2 126.5)">J12</text>
<text x="261" y="126.5" transform="rotate(-90 261 126.5)">J13</text>
<text x="262.8" y="126.5" transform="rotate(-90 262.8 126.5)">J14</text>
<text x="228.1" y="195.1">Title</text>
<text x="235.2" y="196.8">&lt;Title&gt;</text>
<text x="228.1" y="200.4">Size</text>
<text x="229.9" y="202.2">A3</text>
<text x="235.2" y="200.4">Document Number</text>
<text x="235.2" y="202.2">&lt;Doc&gt;</text>
<text x="286.8" y="200.4">Rev</text>
<text x="288.6" y="202.2">&lt;RevCode&gt;</text>
<text x="228.1" y="205.7">Date:</text>
<text x="237.4" y="205.7">Thursday, June 19, 2025</text>
<text x="263.7" y="205.7">Sheet</text>
<text x="272.6" y="205.7">11</text>
<text x="277.9" y="205.7">of</text>
<text x="283.2" y="205.7">24</text>
</g>
<g font-size="1.6" fill="#00c">
<text x="198.2" y="48.7">NC_A1</text>
<text x="198.2" y="50.5">NC_A2</text>
<text x="198.2" y="52.3">NC_A7</text>
<text x="217.7" y="50.6" transform="rotate(-90 217.7 50.6)">NC_P1</text>
<text x="219.5" y="50.6" transform="rotate(-90 219.5 50.6)">NC_P2</text>
<text x="221.2" y="50.6" transform="rotate(-90 221.2 50.6)">NC_P7</text>
<text x="223" y="50.6" transform="rotate(-90 223 50.6)">NC_P8</text>
<text x="224.8" y="50.6" transform="rotate(-90 224.8 50.6)">NC_P9</text>
<text x="226.6" y="51.5" transform="rotate(-90 226.6 51.5)">NC_P10</text>
<text x="228.3" y="51.5" transform="rotate(-90 228.3 51.5)">NC_P11</text>
<text x="230.1" y="51.5" transform="rotate(-90 230.1 51.5)">NC_P12</text>
<text x="231.9" y="51.5" transform="rotate(-90 231.9 51.5)">NC_P13</text>
<text x="233.7" y="51.5" transform="rotate(-90 233.7 51.5)">NC_P14</text>
<text x="242.6" y="49.4" transform="rotate(-90 242.6 49.4)">VSF1</text>
<text x="244.4" y="49.4" transform="rotate(-90 244.4 49.4)">VSF2</text>
<text x="246.1" y="49.4" transform="rotate(-90 246.1 49.4)">VSF3</text>
<text x="247.9" y="49.4" transform="rotate(-90 247.9 49.4)">VSF4</text>
<text x="265" y="50.5">NC_N14</text>
<text x="265" y="52.3">NC_N13</text>
<text x="198.2" y="54.1">NC_A8</text>
<text x="198.2" y="55.8">NC_A9</text>
<text x="198.2" y="57.6">NC_A10</text>
<text x="198.2" y="59.4">NC_A11</text>
<text x="265" y="54.1">NC_N12</text>
<text x="265" y="55.8">NC_N11</text>
<text x="265" y="57.6">NC_N10</text>
<text x="265.9" y="59.4">NC_N9</text>
<text x="198.2" y="61.2">NC_A12</text>
<text x="198.2" y="63">NC_A13</text>
<text x="198.2" y="64.7">NC_A14</text>
<text x="265.9" y="61.2">NC_N8</text>
<text x="265.9" y="63">NC_N7</text>
<text x="265.9" y="64.7">NC_N6</text>
<text x="198.2" y="66.5">NC_B1</text>
<text x="198.2" y="68.3">NC_B7</text>
<text x="198.2" y="70.1">NC_B8</text>
<text x="198.2" y="71.8">NC_B9</text>
<text x="264.9" y="70.1">NC_M14</text>
<text x="264.9" y="71.8">NC_M13</text>
<text x="265.9" y="66.5">NC_N3</text>
<text x="265.9" y="68.3">NC_N1</text>
<text x="198.2" y="73.6">NC_B10</text>
<text x="198.2" y="75.4">NC_B11</text>
<text x="198.2" y="77.2">NC_B12</text>
<text x="264.9" y="73.6">NC_M12</text>
<text x="264.9" y="75.4">NC_M11</text>
<text x="264.9" y="77.2">NC_M10</text>
<text x="198.2" y="79">NC_B13</text>
<text x="198.2" y="80.7">NC_B14</text>
<text x="198.2" y="82.5">NC_C1</text>
<text x="265.8" y="79">NC_M9</text>
<text x="265.8" y="80.7">NC_M8</text>
<text x="265.8" y="82.5">NC_M7</text>
<text x="96.9" y="89.6">DAT1</text>
<text x="96.9" y="87.8">DAT0</text>
<text x="96.9" y="84.3">RCLK</text>
<text x="105.7" y="85.3" transform="rotate(-90 105.7 85.3)">VCC1</text>
<text x="107.4" y="85.3" transform="rotate(-90 107.4 85.3)">VCC2</text>
<text x="109.2" y="85.3" transform="rotate(-90 109.2 85.3)">VCC3</text>
<text x="111" y="85.3" transform="rotate(-90 111 85.3)">VCC4</text>
<text x="114.5" y="87.8">VCCQ1</text>
<text x="114.5" y="89.6">VCCQ2</text>
<text x="198.2" y="84.3">NC_C3</text>
<text x="198.2" y="87.8">NC_C7</text>
<text x="198.2" y="89.6">NC_C8</text>
<text x="198.2" y="86.1">NC_C5</text>
<text x="265.3" y="89.6">NC_L14</text>
<text x="265.8" y="87.8">NC_M1</text>
<text x="265.8" y="86.1">NC_M2</text>
<text x="265.8" y="84.3">NC_M3</text>
<text x="96.9" y="95">DAT4</text>
<text x="96.9" y="93.2">DAT3</text>
<text x="96.9" y="91.4">DAT2</text>
<text x="114.5" y="95">VCCQ5</text>
<text x="114.5" y="93.2">VCCQ4</text>
<text x="114.5" y="91.4">VCCQ3</text>
<text x="198.2" y="91.4">NC_C9</text>
<text x="198.2" y="93.2">NC_C10</text>
<text x="198.2" y="95">NC_C11</text>
<text x="265.3" y="93.2">NC_L12</text>
<text x="265.3" y="91.4">NC_L13</text>
<text x="266.2" y="95">NC_L3</text>
<text x="96.9" y="100.3">DAT7</text>
<text x="96.9" y="98.5">DAT6</text>
<text x="96.9" y="96.7">DAT5</text>
<text x="116.2" y="98.5">VDDI</text>
<text x="198.2" y="96.7">NC_C12</text>
<text x="198.2" y="98.5">NC_C13</text>
<text x="198.2" y="100.3">NC_C14</text>
<text x="265.1" y="100.3">NC_K14</text>
<text x="266.2" y="98.5">NC_L1</text>
<text x="266.2" y="96.7">NC_L2</text>
<text x="96.9" y="107.4">CLK</text>
<text x="96.9" y="103.8">CMD</text>
<text x="114.7" y="103.8">VSSQ2</text>
<text x="114.7" y="105.6">VSSQ3</text>
<text x="114.7" y="107.4">VSSQ4</text>
<text x="114.7" y="102.1">VSSQ1</text>
<text x="198.2" y="102.1">NC_D1</text>
<text x="198.2" y="103.8">NC_D2</text>
<text x="198.2" y="105.6">NC_D3</text>
<text x="198.2" y="107.4">NC_D4</text>
<text x="265.1" y="103.8">NC_K12</text>
<text x="265.1" y="102.1">NC_K13</text>
<text x="266" y="107.4">NC_K6</text>
<text x="266" y="105.6">NC_K7</text>
<text x="96.9" y="111">RST</text>
<text x="114.7" y="109.2">VSSQ5</text>
<text x="198.2" y="109.2">NC_D12</text>
<text x="198.2" y="111">NC_D13</text>
<text x="198.2" y="112.7">NC_D14</text>
<text x="266" y="112.7">NC_K1</text>
<text x="266" y="111">NC_K2</text>
<text x="266" y="109.2">NC_K3</text>
<text x="103.9" y="114.7" transform="rotate(-90 103.9 114.7)">VSS1</text>
<text x="105.7" y="114.7" transform="rotate(-90 105.7 114.7)">VSS2</text>
<text x="107.4" y="114.7" transform="rotate(-90 107.4 114.7)">VSS3</text>
<text x="109.2" y="114.7" transform="rotate(-90 109.2 114.7)">VSS4</text>
<text x="111" y="114.7" transform="rotate(-90 111 114.7)">VSS5</text>
<text x="112.8" y="114.7" transform="rotate(-90 112.8 114.7)">VSS6</text>
<text x="207" y="121.8" transform="rotate(-90 207 121.8)">NC_E1</text>
<text x="208.8" y="121.8" transform="rotate(-90 208.8 121.8)">NC_E2</text>
<text x="210.6" y="121.8" transform="rotate(-90 210.6 121.8)">NC_E3</text>
<text x="212.3" y="121.8" transform="rotate(-90 212.3 121.8)">NC_E5</text>
<text x="214.1" y="121.8" transform="rotate(-90 214.1 121.8)">NC_E8</text>
<text x="215.9" y="121.8" transform="rotate(-90 215.9 121.8)">NC_E12</text>
<text x="217.7" y="121.8" transform="rotate(-90 217.7 121.8)">NC_E13</text>
<text x="219.5" y="121.8" transform="rotate(-90 219.5 121.8)">NC_E14</text>
<text x="221.2" y="121.8" transform="rotate(-90 221.2 121.8)">NC_F1</text>
<text x="223" y="121.8" transform="rotate(-90 223 121.8)">NC_F2</text>
<text x="224.8" y="121.8" transform="rotate(-90 224.8 121.8)">NC_F3</text>
<text x="226.6" y="121.8" transform="rotate(-90 226.6 121.8)">NC_F12</text>
<text x="228.3" y="121.8" transform="rotate(-90 228.3 121.8)">NC_F13</text>
<text x="230.1" y="121.8" transform="rotate(-90 230.1 121.8)">NC_F14</text>
<text x="231.9" y="121.8" transform="rotate(-90 231.9 121.8)">NC_G1</text>
<text x="233.7" y="121.8" transform="rotate(-90 233.7 121.8)">NC_G2</text>
<text x="235.5" y="121.8" transform="rotate(-90 235.5 121.8)">NC_G3</text>
<text x="237.2" y="121.8" transform="rotate(-90 237.2 121.8)">NC_G10</text>
<text x="239" y="121.8" transform="rotate(-90 239 121.8)">NC_G12</text>
<text x="240.8" y="121.8" transform="rotate(-90 240.8 121.8)">NC_G13</text>
<text x="242.6" y="121.8" transform="rotate(-90 242.6 121.8)">NC_G14</text>
<text x="244.4" y="121.8" transform="rotate(-90 244.4 121.8)">NC_H1</text>
<text x="246.1" y="121.8" transform="rotate(-90 246.1 121.8)">NC_H2</text>
<text x="247.9" y="121.8" transform="rotate(-90 247.9 121.8)">NC_H3</text>
<text x="249.7" y="121.8" transform="rotate(-90 249.7 121.8)">NC_H12</text>
<text x="251.5" y="121.8" transform="rotate(-90 251.5 121.8)">NC_H13</text>
<text x="253.2" y="121.8" transform="rotate(-90 253.2 121.8)">NC_H14</text>
<text x="255" y="121.8" transform="rotate(-90 255 121.8)">NC_J1</text>
<text x="256.8" y="121.8" transform="rotate(-90 256.8 121.8)">NC_J2</text>
<text x="258.6" y="121.8" transform="rotate(-90 258.6 121.8)">NC_J3</text>
<text x="260.4" y="121.8" transform="rotate(-90 260.4 121.8)">NC_J12</text>
<text x="262.1" y="121.8" transform="rotate(-90 262.1 121.8)">NC_J13</text>
<text x="263.9" y="121.8" transform="rotate(-90 263.9 121.8)">NC_J14</text>
</g>
<g font-size="1.6" fill="#f00">
<text x="20.3" y="83.9">[24]</text>
<text x="24" y="83.9">EMMC_DS</text>
<text x="18.7" y="87.7">[24]</text>
<text x="18.7" y="89.4">[24]</text>
<text x="22.4" y="87.7">EMMC_D0</text>
<text x="22.4" y="89.4">EMMC_D1</text>
<text x="18.7" y="91.2">[24]</text>
<text x="18.7" y="93">[24]</text>
<text x="18.7" y="94.8">[24]</text>
<text x="22.4" y="91.2">EMMC_D2</text>
<text x="22.4" y="93">EMMC_D3</text>
<text x="22.4" y="94.8">EMMC_D4</text>
<text x="18.7" y="96.6">[24]</text>
<text x="18.7" y="98.3">[24]</text>
<text x="18.7" y="100.1">[24]</text>
<text x="22.4" y="96.6">EMMC_D5</text>
<text x="22.4" y="98.3">EMMC_D6</text>
<text x="22.4" y="100.1">EMMC_D7</text>
<text x="16.6" y="107.2">[24]</text>
<text x="16.9" y="103.7">[24]</text>
<text x="20.3" y="107.2">EMMC_CLK</text>
<text x="20.6" y="103.7">EMMC_CMD</text>
</g>
<text font-size="1.6" fill="#0f0" x="44.4" y="111.7">R0201</text>
<g font-size="1.6" fill="#008000">
<text x="96" y="131.4">KLMAG1JETD-B041</text>
<text x="114.1" y="131.4">Samsung 16GB</text>
<text x="96" y="133.2">SDINBDA6-16G-I</text>
<text x="112.7" y="133.2">Western Digital</text>
</g>
<g font-size="1.3">
<text x="30.8" y="1.3">5</text>
<text x="88.8" y="1.3">4</text>
<text x="146.9" y="1.3">3</text>
<text x="205" y="1.3">2</text>
<text x="263.1" y="1.3">1</text>
<text x=".5" y="28.4">D</text>
<text x="292.6" y="28.4">D</text>
<text x=".5" y="79.5">C</text>
<text x="292.6" y="79.5">C</text>
<text x=".5" y="130.6">B</text>
<text x="292.6" y="130.6">B</text>
<text x=".5" y="181.7">A</text>
<text x="292.6" y="181.7">A</text>
<text x="30.8" y="207.4">5</text>
<text x="88.8" y="207.4">4</text>
<text x="146.9" y="207.4">3</text>
<text x="205" y="207.4">2</text>
<text x="263.1" y="207.4">1</text>
</g>
</svg>
